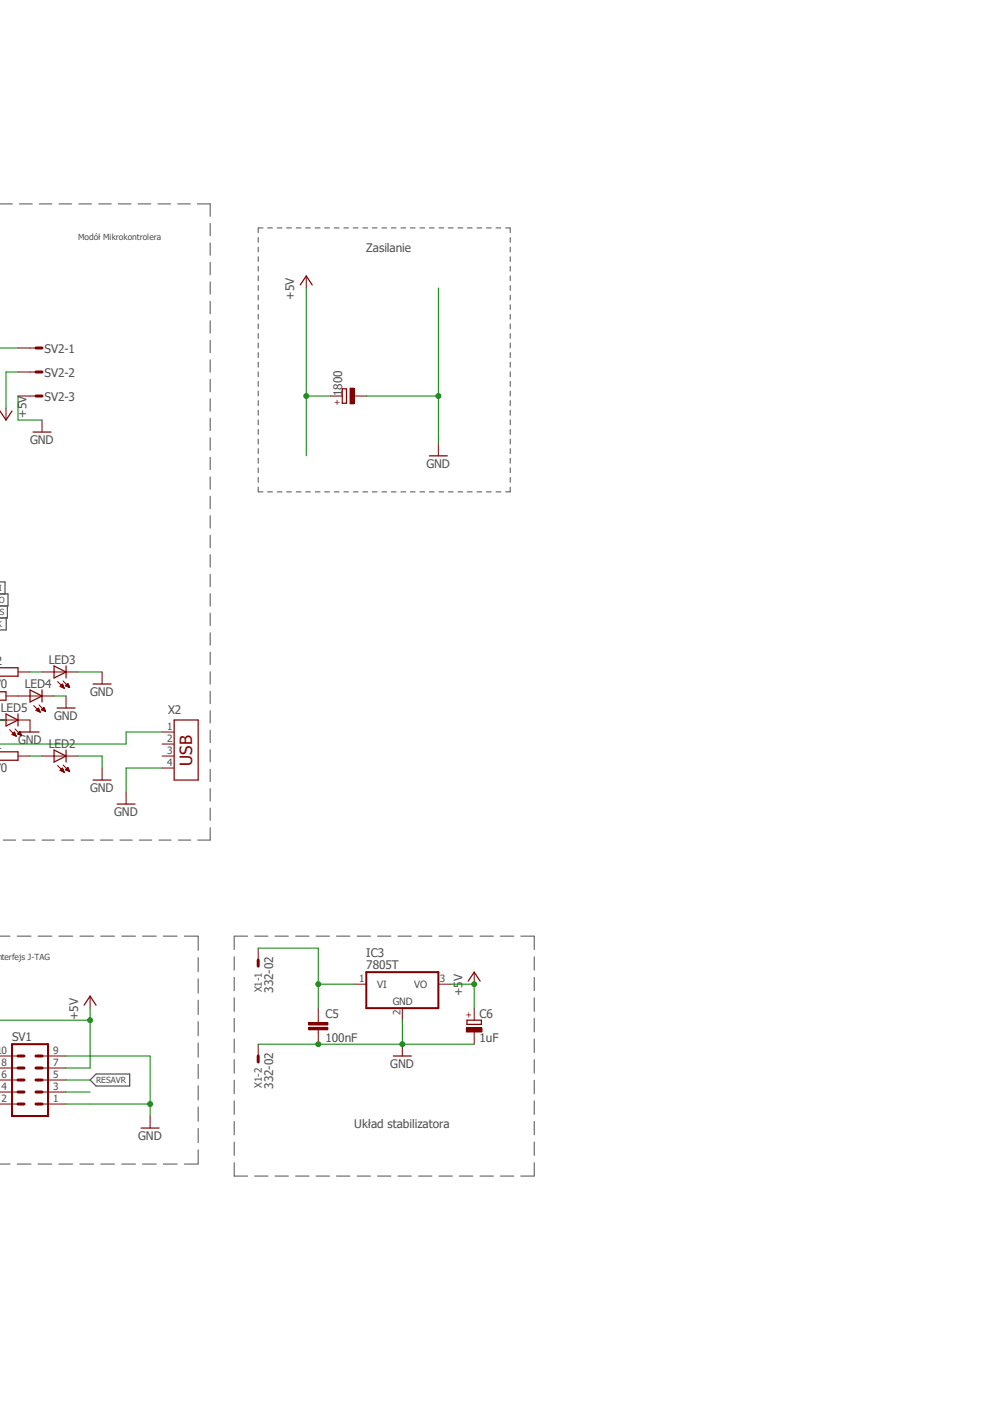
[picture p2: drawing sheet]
<svg xmlns="http://www.w3.org/2000/svg" width="210mm" height="297mm" viewBox="0 0 210 297" stroke-linecap="round" stroke-linejoin="round" font-family="sans-serif">
<path d="M113.1 43.1l-113.2 103M0 146l113.1 103" fill="none" stroke="#fff" stroke-width=".21"/>
<g fill="none" stroke="#505050" stroke-width=".21">
<path d="M0 43.1h2.6M4.1 43.1h2.7M8.3 43.1h2.7M12.5 43.1h2.7M16.7 43.1h2.6M20.9 43.1h2.6M25 43.1h2.7M29.2 43.1h2.7M33.4 43.1h2.7M37.6 43.1h2.7M41.7 43.1h2.7v2.7M44.4 47.2v2.7"/>
<path d="M44.4 51.4v2.6M44.4 55.5v2.6M44.4 59.6v2.6M54.6 50.2v1.1M54.6 52.3v1M54.6 54.3v1M54.6 56.3v1.1M54.6 58.4v1M55.6 48.2h-1v1M56.6 48.2h1M58.6 48.2h1M60.6 48.2h1"/>
<path d="M62.7 48.2h1M64.6 48.2h1.1M66.7 48.2h1M68.7 48.2h1M70.7 48.2h1M72.7 48.2h1M74.7 48.2h1M76.8 48.2h1M78.7 48.2h1.1M80.8 48.2h1M82.8 48.2h1M84.8 48.2h1"/>
<path d="M86.8 48.2h1M88.8 48.2h1M90.8 48.2h1M92.8 48.2h1.1M94.8 48.2h1M96.9 48.2h1M98.8 48.2h1.1M100.9 48.2h1M102.9 48.2h1M104.9 48.2h1M106.9 48.2h1v1M107.9 50.2v1.1"/>
<path d="M107.9 52.3v1M107.9 54.3v1M107.9 56.3v1.1M107.9 58.4v1M44.4 63.8v2.6M44.4 67.9v2.6M44.4 72v2.6M44.4 76.1v2.6M54.6 60.4v1M54.6 62.4v1.1M54.6 64.5v1M54.6 66.5v1"/>
<path d="M54.6 68.5v1.1M54.6 70.6v1M54.6 72.6v1M54.6 74.6v1M54.6 76.6v1.1M54.6 78.7v1M107.9 60.4v1M107.9 62.4v1.1M107.9 64.5v1M107.9 66.5v1M107.9 68.5v1.1M107.9 70.6v1"/>
<path d="M107.9 72.6v1M107.9 74.6v1M107.9 76.6v1.1M107.9 78.7v1M44.4 80.3v2.6M44.4 84.4v2.6M44.4 88.5v2.6M44.4 92.6v2.6M44.4 96.7v2.7M54.6 80.7v1M54.6 82.7v1.1M54.6 84.8v1"/>
<path d="M54.6 86.8v1M54.6 88.8v1.1M54.6 90.8v1.1M54.6 92.9v1M54.6 94.9v1.1M54.6 96.9v1.1M54.6 99v1M107.9 80.7v1M107.9 82.7v1.1M107.9 84.8v1M107.9 86.8v1M107.9 88.8v1.1"/>
<path d="M107.9 90.8v1.1M107.9 92.9v1M107.9 94.9v1.1M107.9 96.9v1.1M107.9 99v1M44.4 100.9v2.6M44.4 105v2.6M44.4 109.1v2.6M44.4 113.2v2.7M44.4 117.3v2.7M54.6 101v1M54.6 103v1.1h1"/>
<path d="M56.6 104.1h1M58.6 104.1h1M60.6 104.1h1M62.7 104.1h1M64.6 104.1h1.1M66.7 104.1h1M68.7 104.1h1M70.7 104.1h1M72.7 104.1h1M74.7 104.1h1M76.8 104.1h1M78.7 104.1h1.1"/>
<path d="M80.8 104.1h1M82.8 104.1h1M84.8 104.1h1M86.8 104.1h1M88.8 104.1h1M90.8 104.1h1M92.8 104.1h1.1M94.8 104.1h1M96.9 104.1h1M98.8 104.1h1.1M100.9 104.1h1M102.9 104.1h1"/>
<path d="M104.9 104.1h1M107.9 103v1.1h-1M107.9 101v1M44.4 121.5v2.6M44.4 125.6v2.6M44.4 129.7v2.6M44.4 133.9v2.6M44.4 138v2.6M44.4 142.1v2.6M44.4 146.2v2.6M44.4 150.3v2.7M44.4 154.5v2.6"/>
<path d="M44.4 158.6v2.6M.7 177.7h2.6M4.8 177.7h2.6M8.9 177.7h2.6M13 177.7h2.6M17.1 177.7h2.7M21.3 177.7h2.6M25.4 177.7h2.6M29.5 177.7h2.6M33.6 177.7h2.6M37.7 177.7h2.6M44.4 175.1v2.6h-2.6"/>
<path d="M44.4 162.7v2.7M44.4 166.8v2.7M44.4 170.9v2.7M0 198h2.1M3.6 198h3M8 198h3M12.4 198h3M16.9 198h2.9M21.3 198h2.9M25.7 198h3M30.1 198h3M34.5 198h3"/>
<path d="M39 198h2.9v3M52.4 198h-2.9v2.9M53.8 198h2.9M58.2 198h2.8M62.5 198h2.9M66.8 198h2.9M71.2 198h2.8M75.5 198h2.9M79.8 198h2.9M84.2 198h2.8M88.5 198h2.9M92.8 198h2.9"/>
<path d="M97.2 198h2.8M101.5 198h2.9M105.8 198h2.9M110.2 198h2.8v2.9M41.9 202.6v3M41.9 207.1v3M41.9 211.6v3M41.9 216.1v3M49.5 202.4v2.8M49.5 206.8v2.8M49.5 211.1v2.9M49.5 215.4v2.9"/>
<path d="M49.5 219.8v2.9M113 202.4v2.8M113 206.8v2.8M113 211.1v2.9M113 215.4v2.9M113 219.8v2.9M41.9 220.6v3M41.9 225.2v3M41.9 229.7v3M41.9 234.2v3M41.9 238.7v3M49.5 224.2v2.8"/>
<path d="M49.5 228.5v2.9M49.5 232.9v2.9M49.5 237.2v2.9M113 224.2v2.8M113 228.5v2.9M113 232.9v2.9M113 237.2v2.9M-.1 246.3h2.2M3.6 246.3h3M8 246.3h3M12.4 246.3h3M16.9 246.3h2.9"/>
<path d="M21.3 246.3h2.9M25.7 246.3h3M30.1 246.3h3M34.5 246.3h3M41.9 243.2v3.1h-2.9M49.5 246v2.8h2.9M49.5 241.6v2.8M53.8 248.8h2.9M58.2 248.8h2.8M62.5 248.8h2.9M66.8 248.8h2.9M71.2 248.8h2.8"/>
<path d="M75.5 248.8h2.9M79.8 248.8h2.9M84.2 248.8h2.8M88.5 248.8h2.9M92.8 248.8h2.9M97.2 248.8h2.8M101.5 248.8h2.9M105.8 248.8h2.9M113 241.6v2.8M113 246v2.8h-2.8"/>
</g>
<path d="M0 125.6h1.7v2.6h-1.7M0 123.1h1.1v2.5M1.3 130.7v2.6h-1.3M1.6 128.2v2.5h-1.6M20.3 227.2h7.1v2.5h-7.1l-1.3-1.2z" fill="none" stroke="#505050" stroke-width=".25"/>
<path d="M63.5 60.3l1.3-1.9 1.2 1.9M72.4 82.3h.9v3h-.9zM90.8 96.4h3.8" fill="none" stroke="#800000" stroke-width=".25"/>
<path d="M64.8 58.4v2.5M69.8 83.8h2.6M74.9 83.8h2.6M92.7 93.9v2.5" fill="none" stroke="#800000" stroke-width=".21"/>
<path d="M74 82.1h.9v3.3h-.9z" fill-rule="evenodd" fill="#800000"/>
<g fill="none" stroke="#800000" stroke-width=".21">
<path d="M74 82.1h.9v3.3h-.9zM19 210.7v2.6M67.3 215.8v.5M67.3 217.8v.6M74.9 208.2h2.6M85.1 213.3v2.5M92.7 208.2h2.5M-.1 233.6h3.9M-.1 231h3.9M-.1 228.5h3.9M-.1 225.9h3.9M-.1 223.4h3.9"/>
<path d="M8.9 233.6h5.1M8.9 231h5.1M8.9 228.5h5.1M8.9 225.9h5.1M8.9 223.4h5.1M31.7 236.1v2.5"/>
</g>
<path d="M77.5 205.7h15.2v7.6h-15.2zM2.5 220.9h7.7v15.2h-7.7z" fill="none" stroke="#800000" stroke-width=".42"/>
<path d="M3.8 228.5h1.3M3.8 231h1.3M3.8 233.6h1.3M3.8 223.4h1.3M3.8 225.9h1.3M7.6 228.5h1.3M7.6 231h1.3M7.6 233.6h1.3M7.6 223.4h1.3M7.6 225.9h1.3" fill="none" stroke="#800000" stroke-width=".64"/>
<path d="M17.8 212.6l1.2-1.9 1.3 1.9M29.8 238.6h3.9" fill="none" stroke="#800000" stroke-width=".25"/>
<path d="M65.3 217.3h4v.5h-4z" fill-rule="evenodd" fill="#800000"/>
<path d="M65.3 217.3h4v.5h-4z" fill="none" stroke="#800000" stroke-width=".21"/>
<path d="M65.3 216.3h4v.5h-4z" fill-rule="evenodd" fill="#800000"/>
<path d="M65.3 216.3h4v.5h-4zM67.3 213.3v2.5M67.3 218.4v2.5" fill="none" stroke="#800000" stroke-width=".21"/>
<path d="M98.8 215.8h3v.9h-3z" fill="none" stroke="#800000" stroke-width=".25"/>
<path d="M98.6 217.5h3.3v.8h-3.3z" fill-rule="evenodd" fill="#800000"/>
<g fill="none" stroke="#800000" stroke-width=".21">
<path d="M3.8 73.6h3.8M3.8 78.7h3.8M1.3 86.3v2.6M3.8 83.8h3.8M8.9 88.9v2.5M-.1 152.3h6.4v2.6M1.3 147.2h10.1M2 154.3l1.4 1.4M2.5 155.4l.5-.5 .4 .8M2.5 155.4l.9 .3M2.5 155.4h.8M2.7 155.3h.5"/>
<path d="M2.7 155.4h.6M2.8 155.2h.4M2.8 155.1h.3M2.9 155.5h.4M2.9 155h.2M3 154.9h.1M3.1 155.6h.3M3.2 154.2l1.4 1.4M3.3 155.7h.1M3.8 155.3h.6M3.8 155.2h.6M3.8 159.9h2.5"/>
<path d="M3.8 142.2h2.5M3.9 155.1h.5M3.9 155.4h.5M3.9 155h.4M4 154.9h.3M4.1 154.8h.1M4.1 155.4h.4M4.2 154.7l-.5 .5 .9 .4M4.2 154.7l.4 .9M4.2 154.7h.1M4.4 155.5h.1M7.1 149.3l1.4 1.4"/>
<path d="M7.6 150.3l.5-.5 .4 .9M7.6 150.3l.9 .4M7.6 150.3h.7M7.7 150.2h.6M7.8 150.1h.5M7.8 150.4h.6M7.9 150h.4M8 149.9h.2M8 150.5h.4M8.1 149.9h.1M8.3 149.1l1.4 1.4M8.3 150.5h.2"/>
<path d="M8.5 150.6h.1M8.8 150.1h.7M8.8 150.2h.7M8.9 159.9h7.6M8.9 142.2h7.6M8.9 150h.5M9 149.9h.4M9.1 150.3h.5M9.1 149.9h.3M9.2 149.7h.1M9.3 149.6l-.5 .6 .9 .3M9.3 150.4h.3"/>
<path d="M9.3 149.6l.4 .9M9.3 149.6h.1M9.5 150.5h.1M12.2 144.2l1.4 1.4M12.7 145.2l.5-.5 .4 .9zM12.7 145.2h.7M12.8 145.1h.6M12.9 145h.5M13 145.3h.5M13 144.9h.3M13.1 144.8h.2M13.2 145.4h.3"/>
<path d="M13.3 144.1l1.4 1.4M13.4 145.5h.1M13.6 145.6h.1M13.8 145.1l.6-.5 .3 .9zM13.9 145h.7M14 145.1h.6M14 144.9h.5M14 147.2v2.6M14.1 144.9h.4M14.1 144.8h.3M14.2 145.2h.4M14.2 144.7h.2"/>
<path d="M14.3 144.6h.1M14.4 145.3h.3M14.6 145.4h.1M21.6 142.2v2.5M34.3 159.9h2.5M34.3 154.9h2.5M34.3 157.4h2.5M12.2 162l1.4 1.4M12.7 163l.5-.5 .4 .9zM12.7 163h.7M12.8 162.9h.6M12.9 162.8h.5"/>
<path d="M13 163.1h.5M13 162.7h.3M13 162.6h.3M13.1 162.6h.2M13.2 163.2h.3M13.3 161.8l1.4 1.4M13.3 163.3h.2M13.5 163.4h.1M13.9 162.8h.7M14 162.9h.6M14 162.7h.5M14.1 162.6h.4"/>
<path d="M14.1 162.6h.3M14.2 163h.4M14.2 162.5h.2M14.4 162.3l.3 .9-.9-.3zM14.4 162.4h.1M14.4 163.1h.3M14.6 163.2h.1M21.6 162.5v2.5M26.7 167.6v2.5M34.3 162.5h2.5M54.6 200.6v2.5M98.6 217.5h3.3v.8h-3.3z"/>
<path d="M100.3 205.7v2.5M100.3 213.3v2.5M100.3 218.4v2.5M54.6 220.9v2.5M85.1 220.9v2.5"/>
</g>
<g fill="none" stroke="#800000" stroke-width=".25">
<path d="M0 87l1.3 1.9 1.2-1.9M7 91.4h3.8M0 159h3.8v1.8h-3.9M0 141.3h3.8v1.7h-3.9M0 146.3h1.3v1.8h-1.3M1.3 151l2.5 1.3-2.5 1.3zM3.8 151v2.6M4.4 154.9h3.9M6.3 146l2.6 1.2-2.6 1.3zM8.9 146v2.5M11.4 158.7l2.6 1.2-2.6 1.3zM11.4 140.9l2.6 1.3-2.6 1.2z"/>
<path d="M12.1 149.8h3.8M14 140.9v2.5M14 158.7v2.5M19.7 144.7h3.8M36.8 152.3h5.1v12.7h-5.1zM19.7 165h3.8M24.8 170.1h3.8M99 207.6l1.3-1.9 1.3 1.9M83.2 223.4h3.8"/>
</g>
<path d="M7.6 73.6h1.3M7.6 78.7h1.3M7.6 83.8h1.3M54.6 203.1v1.3M54.6 223.4v1.3" fill="none" stroke="#800000" stroke-width=".64"/>
<path d="M64.8 60.9v35.5M64.8 83.8h5" fill="none" stroke="#008000" stroke-width=".21"/>
<circle cx="64.8" cy="83.8" r=".51" fill="#008000"/>
<g fill="none" stroke="#008000" stroke-width=".21">
<path d="M-.1 215.8h19.1M19 213.3v12.6h-5"/>
<circle cx="64.8" cy="83.8" r=".51"/>
</g>
<circle cx="19" cy="215.8" r=".51" fill="#008000"/>
<g fill="none" stroke="#008000" stroke-width=".21">
<path d="M95.2 208.2h5.1v5.1"/>
<circle cx="19" cy="215.8" r=".51"/>
</g>
<circle cx="100.3" cy="208.2" r=".51" fill="#008000"/>
<g fill="none" stroke="#008000" stroke-width=".21">
<path d="M3.8 78.7h-2.5v7.6M92.7 60.9v33M77.5 83.8h15.2"/>
<circle cx="100.3" cy="208.2" r=".51"/>
</g>
<circle cx="92.7" cy="83.8" r=".51" fill="#008000"/>
<g fill="none" stroke="#008000" stroke-width=".21">
<path d="M14 233.6h17.7M14 223.4h17.7v12.7"/>
<circle cx="92.7" cy="83.8" r=".51"/>
</g>
<circle cx="31.7" cy="233.6" r=".51" fill="#008000"/>
<g fill="none" stroke="#008000" stroke-width=".21">
<path d="M85.1 215.8v5.1M67.3 220.9h33"/>
<circle cx="31.7" cy="233.6" r=".51"/>
</g>
<circle cx="85.1" cy="220.9" r=".51" fill="#008000"/>
<g fill="none" stroke="#008000" stroke-width=".21">
<path d="M54.6 220.9h12.7"/>
<circle cx="85.1" cy="220.9" r=".51"/>
</g>
<circle cx="67.3" cy="220.9" r=".51" fill="#008000"/>
<g fill="none" stroke="#008000" stroke-width=".21">
<path d="M3.8 83.8v5.1h5.1M11.4 147.2h2.6M16.5 159.9h5.1v2.6M16.5 142.2h5.1M34.3 162.5h-7.6v5.1M54.6 200.6h12.7v12.7M67.3 208.2h7.6M14 228.5h5M14 231h5"/>
<circle cx="67.3" cy="220.9" r=".51"/>
</g>
<circle cx="67.3" cy="208.2" r=".51" fill="#008000"/>
<g fill="none" stroke="#008000" stroke-width=".21">
<path d="M0 73.6h3.8M-.1 152.3h1.4M6.3 159.9h2.6M6.3 142.2h2.6M34.3 154.9h-7.6v2.5h-26.8"/>
<circle cx="67.3" cy="208.2" r=".51"/>
</g>
<text font-size="3.6" fill="#800000" x="40.6" y="162" transform="rotate(-90 40.6 162)">USB</text>
<g font-size="2.5" fill="#505050">
<text x="77.5" y="53.3">Zasilanie</text>
<text x="62.2" y="63.5" transform="rotate(-90 62.2 63.5)">+5V</text>
<text x="9.4" y="74.6">SV2-1</text>
<text x="9.4" y="79.7">SV2-2</text>
<text x="72.4" y="83.8" transform="rotate(-90 72.4 83.8)">1800</text>
<text x="5.6" y="88.4" transform="rotate(-90 5.6 88.4)">+5V</text>
<text x="9.4" y="84.8">SV2-3</text>
<text x="6.4" y="93.9">GND</text>
<text x="90.2" y="99">GND</text>
<text x="-1" y="140.7">2</text>
<text x="10.3" y="140.4">LED3</text>
<text x=".2" y="145.5">0</text>
<text x="5.2" y="145.5">LED4</text>
<text x="19" y="147.2">GND</text>
<text x=".2" y="150.5">LED5</text>
<text x="11.4" y="152.3">GND</text>
<text x="35.6" y="151">X2</text>
<text x="-1" y="158.5">1</text>
<text x="3.8" y="157.4">GND</text>
<text x="10.3" y="158.2">LED2</text>
<text x=".2" y="163.2">0</text>
<text x="19" y="167.6">GND</text>
<text x="24.1" y="172.6">GND</text>
<text x="77.5" y="202.5">IC3</text>
<text x="77.5" y="205">7805T</text>
<text x="16.5" y="215.8" transform="rotate(-90 16.5 215.8)">+5V</text>
<text x="57.8" y="210" transform="rotate(-90 57.8 210)">332-02</text>
<text x="68.8" y="215.4">C5</text>
<text x="97.8" y="210.7" transform="rotate(-90 97.8 210.7)">+5V</text>
<text x="101.4" y="215.3">C6</text>
<text x="2.5" y="220.1">SV1</text>
<text x="68.8" y="220.5">100nF</text>
<text x="101.4" y="220.4">1uF</text>
<text x="82.6" y="225.9">GND</text>
<text x="57.8" y="230.3" transform="rotate(-90 57.8 230.3)">332-02</text>
<text x="74.9" y="238.6">Układ stabilizatora</text>
<text x="29.2" y="241.2">GND</text>
</g>
<g font-size="2.1" fill="#505050">
<text x="35.3" y="154.5">1</text>
<text x="35.3" y="157.1">2</text>
<text x="35.3" y="159.6">3</text>
<text x="35.3" y="162.1">4</text>
<text x="55.4" y="209.9" transform="rotate(-90 55.4 209.9)">X1-1</text>
<text x="75.9" y="207.8">1</text>
<text x="79.8" y="209">VI</text>
<text x="87.6" y="209">VO</text>
<text x="93" y="207.8">3</text>
<text x="83.1" y="212.5">GND</text>
<text x="84.7" y="214.8" transform="rotate(-90 84.7 214.8)">2</text>
<text x="-.8" y="223.1">10</text>
<text x=".3" y="225.6">8</text>
<text x="11.2" y="225.6">7</text>
<text x="11.2" y="223.1">9</text>
<text x=".3" y="233.2">2</text>
<text x=".3" y="230.7">4</text>
<text x=".3" y="228.1">6</text>
<text x="11.2" y="233.2">1</text>
<text x="11.2" y="230.7">3</text>
<text x="11.2" y="228.1">5</text>
<text x="55.4" y="230.2" transform="rotate(-90 55.4 230.2)">X1-2</text>
</g>
<g font-size="1.8" fill="#505050">
<text x="16.5" y="50.8">Modół Mikrokontrolera</text>
<text x="-.3" y="125">I</text>
<text x="-.3" y="127.6">O</text>
<text x="-.1" y="130.1">S</text>
<text x="-.4" y="132.6">K</text>
<text x="-.6" y="203.1">nterfejs J-TAG</text>
<text x="20.3" y="229.1">RESAVR</text>
</g>
<g font-size="1.8" fill="#800000">
<text x="70.7" y="85.6">+</text>
<text x="99.7" y="215.4" transform="rotate(-90 99.7 215.4)">+</text>
</g>
</svg>
